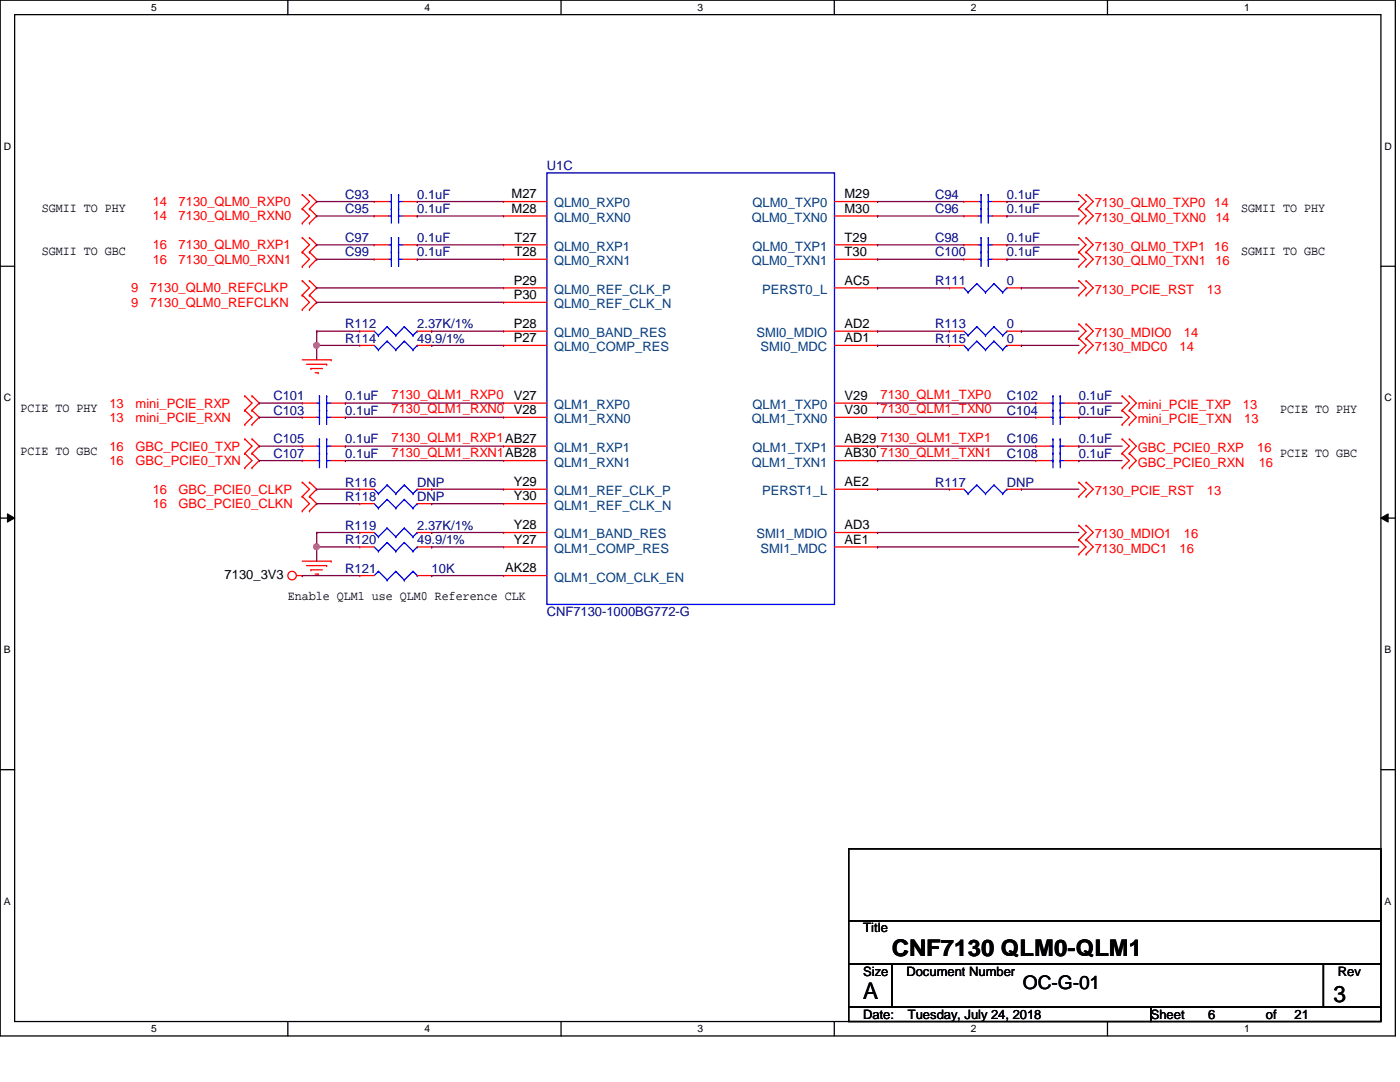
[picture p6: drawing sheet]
<svg xmlns="http://www.w3.org/2000/svg" width="279mm" height="216mm" viewBox="0 0 279 216" stroke-linecap="round" stroke-linejoin="round" font-family="sans-serif">
<path d="M0 0h278.5v206.7h-278.5zM2.9 2.9h272.7v200.9h-272.7z" fill="none" stroke="#000" stroke-width=".25"/>
<g fill="#fff">
<path d="M30.2 .3h1.1v2.3h-1.1z"/>
<path d="M30.2 204.1h1.1v2.3h-1.1z"/>
</g>
<path d="M57.4 0v2.9M57.4 203.8v2.9" fill="none" stroke="#000" stroke-width=".25"/>
<g fill="#fff">
<path d="M84.7 .3h1.1v2.3h-1.1z"/>
<path d="M84.7 204.1h1.1v2.3h-1.1z"/>
</g>
<path d="M112 0v2.9M112 203.8v2.9" fill="none" stroke="#000" stroke-width=".25"/>
<g fill="#fff">
<path d="M139.2 .3h1.1v2.3h-1.1z"/>
<path d="M139.2 204.1h1.1v2.3h-1.1z"/>
</g>
<path d="M166.5 0v2.9M166.5 203.8v2.9" fill="none" stroke="#000" stroke-width=".25"/>
<g fill="#fff">
<path d="M193.8 .3h1.1v2.3h-1.1z"/>
<path d="M193.8 204.1h1.1v2.3h-1.1z"/>
</g>
<path d="M221 0v2.9M221 203.8v2.9" fill="none" stroke="#000" stroke-width=".25"/>
<g fill="#fff">
<path d="M248.3 .3h1.1v2.3h-1.1z"/>
<path d="M248.3 204.1h1.1v2.3h-1.1z"/>
<path d="M.8 28h1.4v2.3h-1.4z"/>
<path d="M276.3 28h1.4v2.3h-1.4z"/>
<path d="M.8 78.2h1.4v2.3h-1.4z"/>
<path d="M276.3 78.2h1.4v2.3h-1.4z"/>
</g>
<path d="M0 53.1h2.9M275.6 53.1h2.9" fill="none" stroke="#000" stroke-width=".25"/>
<g fill="#fff">
<path d="M.8 128.5h1.3v2.2h-1.3z"/>
<path d="M276.3 128.5h1.3v2.2h-1.3z"/>
</g>
<path d="M0 103.4h2.9M275.6 103.4h2.9" fill="none" stroke="#000" stroke-width=".25"/>
<path d="M1.5 102.5l1.4 .9-1.4 .8zM275.6 103.4l1.4-.9v1.7z" fill="#000"/>
<path d="M1.5 102.5l1.4 .9-1.4 .8zM275.6 103.4l1.4-.9v1.7z" fill="none" stroke="#000" stroke-width=".2"/>
<g fill="#fff">
<path d="M.8 178.7h1.3v2.2h-1.3z"/>
<path d="M276.3 178.7h1.3v2.2h-1.3z"/>
</g>
<path d="M0 153.6h2.9M275.6 153.6h2.9M169.4 169.4h106.2v14.3h-106.2zM169.4 183.7h106.2v8.7h-106.2zM169.4 192.4h8.6v8.6h-8.6zM178 192.4h86.1v8.6h-86.1zM264.1 192.4h11.5v8.6h-11.5zM169.4 201h60.3v2.8h-60.3zM229.7 201h45.9v2.8h-45.9z" fill="none" stroke="#000" stroke-width=".25"/>
<g fill="none" stroke="#f00" stroke-width=".25">
<path d="M60.3 38.8h.1M60.3 38.8l1.5 1.4-1.5 1.5M61.8 38.8h.1M61.8 38.8l1.4 1.4-1.4 1.5M215.3 38.8h.1M215.3 38.8l1.4 1.4-1.4 1.5M216.7 38.8h.1M216.7 38.8l1.5 1.4-1.5 1.5M60.3 58.9h.1M60.3 56h.1M60.3 41.7h.1M60.3 44.5h.1"/>
<path d="M60.3 50.3h.1M60.3 47.4h.1M60.3 53.2h.1M60.3 56l1.5 1.4-1.5 1.5M60.3 58.9l1.5 1.4-1.5 1.5M60.3 41.7l1.5 1.4-1.5 1.4M60.3 47.4l1.5 1.5-1.5 1.4M60.3 50.3l1.5 1.4-1.5 1.5M61.8 56h.1M61.8 58.9h.1M61.8 41.7h.1M61.8 44.5h.1"/>
<path d="M61.8 47.4h.1M61.8 50.3h.1M61.8 53.2h.1M61.8 56l1.4 1.4-1.4 1.5M61.8 58.9l1.4 1.4-1.4 1.5M61.8 41.7l1.4 1.4-1.4 1.4M61.8 47.4l1.4 1.5-1.4 1.4M61.8 50.3l1.4 1.4-1.4 1.5M74.7 40.2h.1M74.7 51.7h.1M74.7 43.1h.1M74.7 48.9h.1"/>
<path d="M74.7 40.2h2.9M74.7 43.1h2.9M74.7 48.9h2.9M74.7 51.7h2.9M80.4 40.2h2.9M80.4 43.1h2.9M80.4 48.9h2.9M80.4 51.7h2.9M83.3 40.2h.1M83.3 51.7h.1M83.3 43.1h.1M83.3 48.9h.1"/>
<path d="M100.5 40.2h.1M100.5 43.1h.1M100.5 48.9h.1M100.5 51.7h.1M100.5 57.4h.1M100.5 57.4h8.6M100.5 40.2h8.6M100.5 43.1h8.6M100.5 48.9h8.6M100.5 51.7h8.6M166.5 57.4h8.6M166.5 40.2h8.6"/>
<path d="M166.5 43.1h8.6M166.5 48.9h8.6M166.5 51.7h8.6M175.1 40.2h.1M175.1 43.1h.1M175.1 48.9h.1M175.1 51.7h.1M175.1 57.4h.1M189.5 57.4h.1M189.5 57.4h2.9M192.4 40.2h.1M192.4 43.1h.1"/>
<path d="M192.4 48.9h.1M192.4 51.7h.1M192.4 40.2h2.8M192.4 43.1h2.8M192.4 48.9h2.8M192.4 51.7h2.8M198.1 40.2h2.9M198.1 43.1h2.9M198.1 48.9h2.9M198.1 51.7h2.9M201 40.2h.1M201 43.1h.1"/>
<path d="M201 48.9h.1M201 51.7h.1M201 57.4h2.8M203.8 57.4h.1M215.3 41.7h.1M215.3 44.5h.1M215.3 56h.1M215.3 58.9h.1M215.3 47.4h.1M215.3 50.3h.1M215.3 53.2h.1M215.3 41.7l1.4 1.4-1.4 1.4"/>
<path d="M215.3 56l1.4 1.4-1.4 1.5M215.3 47.4l1.4 1.5-1.4 1.4M215.3 50.3l1.4 1.4-1.4 1.5M216.7 41.7h.1M216.7 44.5h.1M216.7 56h.1M216.7 58.9h.1M216.7 47.4h.1M216.7 50.3h.1M216.7 53.2h.1M216.7 41.7l1.5 1.4-1.5 1.4M216.7 56l1.5 1.4-1.5 1.5"/>
<path d="M216.7 47.4l1.5 1.5-1.5 1.4M216.7 50.3l1.5 1.4-1.5 1.5M48.9 79h.1M48.9 79l1.4 1.4-1.4 1.5M50.3 79h.1M50.3 79l1.4 1.4-1.4 1.5M60.3 61.8h.1M60.3 71.8h5.8M61.2 72.7h4M61.8 61.8h.1M62.1 73.5h.1M62.1 73.5h2.2"/>
<path d="M62.9 74.4h.6M63.5 74.4h.1M65.2 72.7h.1M66.1 71.8h.1M71.8 66.1h.1M71.8 68.9h.1M71.8 66.1h2.9M71.8 68.9h2.9M83.3 66.1h2.8M83.3 68.9h2.8M86.1 66.1h.1M86.1 68.9h.1"/>
<path d="M100.5 60.3h.1M100.5 66.1h.1M100.5 68.9h.1M100.5 60.3h8.6M100.5 66.1h8.6M100.5 68.9h8.6M166.5 66.1h8.6M166.5 68.9h8.6M175.1 66.1h.1M175.1 68.9h.1M189.5 66.1h.1M189.5 68.9h.1"/>
<path d="M189.5 66.1h2.9M189.5 68.9h2.9M201 66.1h2.8M201 68.9h2.8M203.8 66.1h.1M203.8 68.9h.1M215.3 64.6h.1M215.3 67.5h.1M215.3 70.4h.1M215.3 64.6l1.4 1.5-1.4 1.4M215.3 67.5l1.4 1.4-1.4 1.5M216.7 64.6h.1"/>
<path d="M216.7 67.5h.1M216.7 70.4h.1M216.7 64.6l1.5 1.5-1.5 1.4M216.7 67.5l1.5 1.4-1.5 1.5M223.9 79h.1M223.9 79l1.5 1.4-1.5 1.5M225.4 79h.1M225.4 79l1.4 1.4-1.4 1.5M48.9 81.9h.1M48.9 84.7h.1M48.9 90.5h.1M48.9 87.6h.1"/>
<path d="M48.9 93.3h.1M48.9 81.9l1.4 1.4-1.4 1.4M48.9 87.6l1.4 1.4-1.4 1.5M48.9 90.5l1.4 1.4-1.4 1.4M50.3 81.9h.1M50.3 84.7h.1M50.3 87.6h.1M50.3 90.5h.1M50.3 93.3h.1M50.3 81.9l1.4 1.4-1.4 1.4M50.3 87.6l1.4 1.4-1.4 1.5M50.3 90.5l1.4 1.4-1.4 1.4"/>
<path d="M60.3 99.1h.1M60.3 96.2h.1M60.3 89h.1M60.3 91.9h.1M60.3 80.4h.1M60.3 83.3h.1M60.3 99.1l1.5 1.4-1.5 1.4M60.3 96.2l1.5 1.4-1.5 1.5M60.3 89h2.9M60.3 80.4h2.9M60.3 83.3h2.9M60.3 91.9h2.9"/>
<path d="M61.8 96.2h.1M61.8 99.1h.1M61.8 96.2l1.4 1.4-1.4 1.5M61.8 99.1l1.4 1.4-1.4 1.4M66.1 89h2.8M66.1 80.4h2.8M66.1 83.3h2.8M66.1 91.9h2.8M68.9 89h.1M68.9 91.9h.1M68.9 80.4h.1M68.9 83.3h.1"/>
<path d="M71.8 97.6h.1M71.8 97.6h2.9M83.3 97.6h2.8M86.1 97.6h.1M100.5 80.4h.1M100.5 83.3h.1M100.5 89h.1M100.5 91.9h.1M100.5 97.6h.1M100.5 97.6h8.6M100.5 89h8.6M100.5 80.4h8.6"/>
<path d="M100.5 83.3h8.6M100.5 91.9h8.6M166.5 97.6h8.6M166.5 89h8.6M166.5 80.4h8.6M166.5 83.3h8.6M166.5 91.9h8.6M175.1 80.4h.1M175.1 83.3h.1M175.1 89h.1M175.1 91.9h.1M175.1 97.6h.1"/>
<path d="M189.5 97.6h.1M189.5 97.6h2.9M201 97.6h2.8M203.8 97.6h.1M206.7 89h.1M206.7 91.9h.1M206.7 80.4h.1M206.7 83.3h.1M206.7 89h2.9M206.7 80.4h2.9M206.7 83.3h2.9M206.7 91.9h2.9"/>
<path d="M212.4 89h2.9M212.4 80.4h2.9M212.4 83.3h2.9M212.4 91.9h2.9M215.3 96.2h.1M215.3 99.1h.1M215.3 89h.1M215.3 91.9h.1M215.3 80.4h.1M215.3 83.3h.1M215.3 96.2l1.4 1.4-1.4 1.5M216.7 96.2h.1"/>
<path d="M216.7 99.1h.1M216.7 96.2l1.5 1.4-1.5 1.5M223.9 81.9h.1M223.9 84.7h.1M223.9 87.6h.1M223.9 90.5h.1M223.9 93.3h.1M223.9 81.9l1.5 1.4-1.5 1.4M223.9 87.6l1.5 1.4-1.5 1.5M223.9 90.5l1.5 1.4-1.5 1.4M225.4 81.9h.1M225.4 84.7h.1"/>
<path d="M225.4 87.6h.1M225.4 90.5h.1M225.4 93.3h.1M225.4 81.9l1.4 1.4-1.4 1.4M225.4 87.6l1.4 1.4-1.4 1.5M225.4 90.5l1.4 1.4-1.4 1.4M59.2 114.9h1.1M60.3 114.9h.1M60.3 101.9h.1M60.3 112h5.8M61.2 112.9h4M61.8 101.9h.1"/>
<path d="M62.1 113.7h.1M62.1 113.7h2.2M62.9 114.6h.6M63.5 114.6h.1M65.2 112.9h.1M66.1 112h.1M71.8 114.9h.1M71.8 109.1h.1M71.8 106.3h.1M71.8 100.5h.1M71.8 114.9h2.9M71.8 100.5h2.9"/>
<path d="M71.8 106.3h2.9M71.8 109.1h2.9M83.3 114.9h2.8M83.3 100.5h2.8M83.3 106.3h2.8M83.3 109.1h2.8M86.1 114.9h.1M86.1 109.1h.1M86.1 106.3h.1M86.1 100.5h.1M100.5 100.5h.1M100.5 106.3h.1"/>
<path d="M100.5 109.1h.1M100.5 114.9h.1M100.5 114.9h8.6M100.5 100.5h8.6M100.5 106.3h8.6M100.5 109.1h8.6M166.5 106.3h8.6M166.5 109.1h8.6M175.1 106.3h.1M175.1 109.1h.1M215.3 104.8h.1M215.3 107.7h.1"/>
<path d="M215.3 110.6h.1M215.3 104.8l1.4 1.5-1.4 1.4M215.3 107.7l1.4 1.4-1.4 1.5M216.7 104.8h.1M216.7 107.7h.1M216.7 110.6h.1M216.7 104.8l1.5 1.5-1.5 1.4M216.7 107.7l1.5 1.4-1.5 1.5"/>
<circle cx="58.3" cy="114.9" r=".85"/>
</g>
<g fill="none" stroke="#00f" stroke-width=".25">
<path d="M78.1 38.8h.1M78.1 38.8v5.7M79.5 38.8h.1M79.5 38.8v5.7M109.1 34.5h57.4v86.1h-57.4zM195.8 38.8h.1M195.8 38.8v5.7M197.2 38.8h.1M197.2 38.8v5.7M77.6 40.2h.5M77.6 51.7h.5M77.6 43.1h.5"/>
<path d="M77.6 48.9h.5M78.1 40.2h.1M78.1 51.7h.1M78.1 50.3h.1M78.1 43.1h.1M78.1 41.7h.1M78.1 48.9h.1M78.1 47.4h.1M78.1 47.4v5.8M79.5 40.2h.1M79.5 51.7h.1M79.5 50.3h.1"/>
<path d="M79.5 43.1h.1M79.5 41.7h.1M79.5 48.9h.1M79.5 47.4h.1M79.5 40.2h.9M79.5 47.4v5.8M79.5 51.7h.9M79.5 43.1h.9M79.5 48.9h.9M192.4 57.4l.8 .9M193.2 58.3h.1M194.9 56.6h.1"/>
<path d="M194.9 56.6l-1.7 1.7M194.9 56.6l1.8 1.7M195.2 40.2h.6M195.2 51.7h.6M195.2 43.1h.6M195.2 48.9h.6M195.8 40.2h.1M195.8 43.1h.1M195.8 41.7h.1M195.8 48.9h.1M195.8 47.4h.1M195.8 51.7h.1"/>
<path d="M195.8 50.3h.1M195.8 47.4v5.8M196.7 58.3h.1M197.2 40.2h.1M197.2 43.1h.1M197.2 41.7h.1M197.2 48.9h.1M197.2 47.4h.1M197.2 51.7h.1M197.2 50.3h.1M197.2 40.2h.9M197.2 51.7h.9"/>
<path d="M197.2 43.1h.9M197.2 48.9h.9M197.2 47.4v5.8M198.4 56.6h.1M198.4 56.6l-1.7 1.7M198.4 56.6l1.7 1.7M200.1 58.3h.1M201 57.4h.1M201 57.4l-.9 .9M63.8 79h.1M63.8 79v5.7M65.2 79h.1"/>
<path d="M65.2 79v5.7M74.7 66.1l.8 .8M74.7 68.9l.8 .9M75.5 66.9h.1M75.5 69.8h.1M77.3 65.2h.1M77.3 68.1h.1M77.3 65.2l-1.8 1.7M77.3 65.2l1.7 1.7M77.3 68.1l-1.8 1.7M77.3 68.1l1.7 1.7M79 66.9h.1"/>
<path d="M79 69.8h.1M80.7 65.2h.1M80.7 68.1h.1M80.7 65.2l-1.7 1.7M80.7 65.2l1.7 1.7M80.7 68.1l-1.7 1.7M80.7 68.1l1.7 1.7M82.4 66.9h.1M82.4 69.8h.1M83.3 66.1h.1M83.3 68.9h.1M83.3 66.1l-.9 .8"/>
<path d="M83.3 68.9l-.9 .9M192.4 66.1l.8 .8M192.4 68.9l.8 .9M193.2 66.9h.1M193.2 69.8h.1M194.9 65.2h.1M194.9 68.1h.1M194.9 65.2l-1.7 1.7M194.9 65.2l1.8 1.7M194.9 68.1l-1.7 1.7M194.9 68.1l1.8 1.7M196.7 66.9h.1"/>
<path d="M196.7 69.8h.1M198.4 65.2h.1M198.4 68.1h.1M198.4 65.2l-1.7 1.7M198.4 65.2l1.7 1.7M198.4 68.1l-1.7 1.7M198.4 68.1l1.7 1.7M200.1 66.9h.1M200.1 69.8h.1M201 66.1h.1M201 68.9h.1M201 66.1l-.9 .8"/>
<path d="M201 68.9l-.9 .9M210.1 79h.1M210.1 79v5.7M211.6 79h.1M211.6 79v5.7M63.2 89h.6M63.2 91.9h.6M63.2 80.4h.6M63.2 83.3h.6M63.8 89h.1M63.8 87.6h.1M63.8 91.9h.1"/>
<path d="M63.8 90.5h.1M63.8 80.4h.1M63.8 83.3h.1M63.8 81.9h.1M63.8 87.6v5.7M65.2 89h.1M65.2 87.6h.1M65.2 91.9h.1M65.2 90.5h.1M65.2 80.4h.1M65.2 83.3h.1M65.2 81.9h.1"/>
<path d="M65.2 89h.9M65.2 87.6v5.7M65.2 91.9h.9M65.2 80.4h.9M65.2 83.3h.9M74.7 97.6l.8 .9M75.5 98.5h.1M77.3 99.7h.1M77.3 96.8h.1M77.3 99.7l-1.8 1.7M77.3 99.7l1.7 1.7M77.3 96.8l-1.8 1.7"/>
<path d="M77.3 96.8l1.7 1.7M79 98.5h.1M80.7 99.7h.1M80.7 96.8h.1M80.7 99.7l-1.7 1.7M80.7 99.7l1.7 1.7M80.7 96.8l-1.7 1.7M80.7 96.8l1.7 1.7M82.4 98.5h.1M83.3 97.6h.1M83.3 97.6l-.9 .9M192.4 97.6l.8 .9"/>
<path d="M193.2 98.5h.1M194.9 96.8h.1M194.9 96.8l-1.7 1.7M194.9 96.8l1.8 1.7M196.7 98.5h.1M198.4 96.8h.1M198.4 96.8l-1.7 1.7M198.4 96.8l1.7 1.7M200.1 98.5h.1M201 97.6h.1M201 97.6l-.9 .9M209.6 89h.5"/>
<path d="M209.6 91.9h.5M209.6 80.4h.5M209.6 83.3h.5M210.1 89h.1M210.1 87.6h.1M210.1 91.9h.1M210.1 90.5h.1M210.1 80.4h.1M210.1 83.3h.1M210.1 81.9h.1M210.1 87.6v5.7M211.6 89h.1"/>
<path d="M211.6 87.6h.1M211.6 91.9h.1M211.6 90.5h.1M211.6 80.4h.1M211.6 83.3h.1M211.6 81.9h.1M211.6 89h.8M211.6 91.9h.8M211.6 80.4h.8M211.6 87.6v5.7M211.6 83.3h.8M74.7 106.3l.8 .8"/>
<path d="M74.7 109.1l.8 .9M74.7 100.5l.8 .9M75.5 114h.1M75.5 110h.1M75.5 107.1h.1M75.5 101.4h.1M75.5 114l-.8 .9M75.5 114l1.8 1.7M77.3 115.7h.1M77.3 108.2h.1M77.3 105.4h.1M77.3 108.2l-1.8 1.8"/>
<path d="M77.3 108.2l1.7 1.8M77.3 105.4l-1.8 1.7M77.3 105.4l1.7 1.7M79 114h.1M79 110h.1M79 107.1h.1M79 101.4h.1M79 114l-1.7 1.7M79 114l1.7 1.7M80.7 115.7h.1M80.7 108.2h.1M80.7 105.4h.1"/>
<path d="M80.7 108.2l-1.7 1.8M80.7 108.2l1.7 1.8M80.7 105.4l-1.7 1.7M80.7 105.4l1.7 1.7M82.4 114h.1M82.4 110h.1M82.4 107.1h.1M82.4 101.4h.1M82.4 114l-1.7 1.7M82.4 114l.9 .9M83.3 114.9h.1M83.3 109.1h.1"/>
<path d="M83.3 106.3h.1M83.3 100.5h.1M83.3 106.3l-.9 .8M83.3 109.1l-.9 .9M83.3 100.5l-.9 .9"/>
</g>
<g fill="none" stroke="#800040" stroke-width=".25">
<path d="M63.2 57.4h.1M63.2 40.2h.1M63.2 43.1h.1M63.2 57.4h37.3M63.2 40.2h11.5M63.2 43.1h11.5M83.3 40.2h.1M83.3 43.1h.1M83.3 40.2h17.2M83.3 43.1h17.2M175.1 40.2h.1M175.1 43.1h.1"/>
<path d="M175.1 57.4h.1M175.1 57.4h14.4M175.1 40.2h17.3M175.1 43.1h17.3M201 40.2h.1M201 43.1h.1M201 40.2h14.3M201 43.1h14.3M63.2 60.3h.1M63.2 66.1h.1M63.2 68.9h.1M63.2 60.3h37.3"/>
<path d="M63.2 66.1h8.6M63.2 68.9h8.6M63.2 66.1v5.7M86.1 66.1h.1M86.1 68.9h.1M86.1 66.1h14.4M86.1 68.9h14.4M175.1 66.1h.1M175.1 68.9h.1M175.1 66.1h14.4M175.1 68.9h14.4M203.8 66.1h.1"/>
<path d="M203.8 68.9h.1M203.8 66.1h11.5M203.8 68.9h11.5M60.3 114.9h.1M60.3 114.9h11.5M86.1 114.9h.1M86.1 114.9h14.4"/>
</g>
<circle cx="63.2" cy="68.9" r=".56" fill="#f0f"/>
<circle cx="63.2" cy="68.9" r=".56" fill="none" stroke="#f0f" stroke-width=".25"/>
<g fill="none" stroke="#800040" stroke-width=".25">
<path d="M175.1 80.4h.1M175.1 83.3h.1M175.1 80.4h31.6M175.1 83.3h31.6M215.3 80.4h.1M215.3 83.3h.1M215.3 80.4h8.6M215.3 83.3h8.6M63.2 106.3h.1M63.2 109.1h.1M63.2 106.3h8.6M63.2 109.1h8.6"/>
<path d="M63.2 109.1v2.9"/>
</g>
<circle cx="63.2" cy="109.1" r=".56" fill="#f0f"/>
<circle cx="63.2" cy="109.1" r=".56" fill="none" stroke="#f0f" stroke-width=".25"/>
<g fill="none" stroke="#800040" stroke-width=".25">
<path d="M63.2 48.9h.1M63.2 51.7h.1M63.2 48.9h11.5M63.2 51.7h11.5M83.3 48.9h.1M83.3 51.7h.1M83.3 48.9h17.2M83.3 51.7h17.2M175.1 48.9h.1M175.1 51.7h.1M175.1 48.9h17.3M175.1 51.7h17.3"/>
<path d="M201 48.9h.1M201 51.7h.1M201 48.9h14.3M201 51.7h14.3M203.8 57.4h.1M203.8 57.4h11.5M51.7 80.4h.1M51.7 83.3h.1M51.7 89h.1M51.7 91.9h.1M51.7 80.4h8.6M51.7 83.3h8.6"/>
<path d="M51.7 89h8.6M51.7 91.9h8.6M63.2 97.6h.1M63.2 97.6h8.6M68.9 80.4h.1M68.9 83.3h.1M68.9 89h.1M68.9 91.9h.1M68.9 80.4h31.6M68.9 83.3h31.6M68.9 89h31.6M68.9 91.9h31.6"/>
<path d="M86.1 97.6h.1M86.1 97.6h14.4M175.1 97.6h.1M175.1 89h.1M175.1 91.9h.1M175.1 97.6h14.4M175.1 89h31.6M175.1 91.9h31.6M203.8 97.6h.1M203.8 97.6h11.5M215.3 89h.1M215.3 91.9h.1"/>
<path d="M215.3 89h8.6M215.3 91.9h8.6M63.2 106.3h.1M63.2 100.5h.1M63.2 106.3v2.8M63.2 100.5h8.6M86.1 106.3h.1M86.1 109.1h.1M86.1 100.5h.1M86.1 106.3h14.4M86.1 109.1h14.4M86.1 100.5h14.4"/>
<path d="M175.1 106.3h.1M175.1 109.1h.1M175.1 106.3h40.2M175.1 109.1h40.2"/>
</g>
<circle cx="63.2" cy="68.9" r=".56" fill="#f0f"/>
<circle cx="63.2" cy="68.9" r=".56" fill="none" stroke="#f0f" stroke-width=".25"/>
<circle cx="63.2" cy="109.1" r=".56" fill="#f0f"/>
<circle cx="63.2" cy="109.1" r=".56" fill="none" stroke="#f0f" stroke-width=".25"/>
<g font-size="4.6">
<text x="178" y="190.8">CNF7130 QLM0-QLM1</text>
<text x="172.3" y="199.3">A</text>
<text x="266.1" y="199.9">3</text>
</g>
<text font-size="3.7" x="204.1" y="197.4">OC-G-01</text>
<g font-size="2.6" fill="#000080">
<text x="109.1" y="34">U1C</text>
<text x="68.9" y="39.7">C93</text>
<text x="83.3" y="39.7">0.1uF</text>
<text x="186.6" y="39.7">C94</text>
<text x="201" y="39.7">0.1uF</text>
<text x="68.9" y="42.5">C95</text>
<text x="83.3" y="42.5">0.1uF</text>
<text x="186.6" y="42.5">C96</text>
<text x="201" y="42.5">0.1uF</text>
<text x="68.9" y="51.2">C99</text>
<text x="68.9" y="48.3">C97</text>
<text x="83.3" y="51.2">0.1uF</text>
<text x="83.3" y="48.3">0.1uF</text>
<text x="186.6" y="48.3">C98</text>
<text x="186.6" y="51.2">C100</text>
<text x="201" y="48.3">0.1uF</text>
<text x="201" y="51.2">0.1uF</text>
<text x="186.6" y="56.9">R111</text>
<text x="201" y="56.9">0</text>
<text x="68.9" y="65.5">R112</text>
<text x="83.3" y="65.5">2.37K/1%</text>
<text x="186.6" y="65.5">R113</text>
<text x="201" y="65.5">0</text>
<text x="68.9" y="68.4">R114</text>
<text x="83.3" y="68.4">49.9/1%</text>
<text x="186.6" y="68.4">R115</text>
<text x="201" y="68.4">0</text>
<text x="54.6" y="79.9">C101</text>
<text x="54.6" y="82.8">C103</text>
<text x="68.9" y="79.9">0.1uF</text>
<text x="68.9" y="82.8">0.1uF</text>
<text x="201" y="79.9">C102</text>
<text x="201" y="82.8">C104</text>
<text x="215.3" y="79.9">0.1uF</text>
<text x="215.3" y="82.8">0.1uF</text>
<text x="54.6" y="88.5">C105</text>
<text x="68.9" y="88.5">0.1uF</text>
<text x="201" y="88.5">C106</text>
<text x="215.3" y="88.5">0.1uF</text>
<text x="54.6" y="91.4">C107</text>
<text x="68.9" y="91.4">0.1uF</text>
<text x="201" y="91.4">C108</text>
<text x="215.3" y="91.4">0.1uF</text>
<text x="68.9" y="99.9">R118</text>
<text x="68.9" y="97.1">R116</text>
<text x="83.3" y="99.9">DNP</text>
<text x="83.3" y="97.1">DNP</text>
<text x="186.6" y="97.1">R117</text>
<text x="201" y="97.1">DNP</text>
<text x="68.9" y="105.7">R119</text>
<text x="83.3" y="105.7">2.37K/1%</text>
<text x="68.9" y="108.6">R120</text>
<text x="83.3" y="108.6">49.9/1%</text>
<text x="68.9" y="114.3">R121</text>
<text x="86.1" y="114.3">10K</text>
<text x="109.1" y="122.9">CNF7130-1000BG772-G</text>
</g>
<g font-size="2.6" fill="#f00">
<text x="30.5" y="41.1">14</text>
<text x="35.6" y="41.1">7130_QLM0_RXP0</text>
<text x="218.5" y="41.4">7130_QLM0_TXP0 14</text>
<text x="30.5" y="44">14</text>
<text x="35.6" y="44">7130_QLM0_RXN0</text>
<text x="218.5" y="44.3">7130_QLM0_TXN0</text>
<text x="242.6" y="44.3">14</text>
<text x="30.5" y="49.7">16</text>
<text x="30.5" y="52.6">16</text>
<text x="35.6" y="49.7">7130_QLM0_RXP1</text>
<text x="35.6" y="52.6">7130_QLM0_RXN1</text>
<text x="218.5" y="50">7130_QLM0_TXP1 16</text>
<text x="218.5" y="52.9">7130_QLM0_TXN1</text>
<text x="242.6" y="52.9">16</text>
<text x="26.2" y="58.3">9</text>
<text x="29.9" y="58.3">7130_QLM0_REFCLKP</text>
<text x="218.5" y="58.6">7130_PCIE_RST</text>
<text x="240.9" y="58.6">13</text>
<text x="26.2" y="61.2">9</text>
<text x="29.9" y="61.2">7130_QLM0_REFCLKN</text>
<text x="218.5" y="67.2">7130_MDIO0</text>
<text x="218.5" y="70.1">7130_MDC0</text>
<text x="235.4" y="70.1">14</text>
<text x="236.3" y="67.2">14</text>
<text x="21.8" y="81.3">13</text>
<text x="27.1" y="81.3">mini_PCIE_RXP</text>
<text x="78.1" y="79.6">7130_QLM1_RXP0</text>
<text x="78.1" y="82.5">7130_QLM1_RXN0</text>
<text x="175.7" y="79.6">7130_QLM1_TXP0</text>
<text x="175.7" y="82.5">7130_QLM1_TXN0</text>
<text x="227.1" y="81.6">mini_PCIE_TXP</text>
<text x="248" y="81.6">13</text>
<text x="21.8" y="84.2">13</text>
<text x="21.8" y="89.9">16</text>
<text x="27.1" y="84.2">mini_PCIE_RXN</text>
<text x="27.1" y="89.9">GBC_PCIE0_TXP</text>
<text x="78.1" y="88.2">7130_QLM1_RXP1AB27</text>
<text x="175.7" y="88.2">7130_QLM1_TXP1</text>
<text x="227.1" y="84.5">mini_PCIE_TXN</text>
<text x="248.3" y="84.5">13</text>
<text x="21.8" y="92.8">16</text>
<text x="27.1" y="92.8">GBC_PCIE0_TXN</text>
<text x="78.1" y="91.1">7130_QLM1_RXN1AB28</text>
<text x="175.7" y="91.1">7130_QLM1_TXN1</text>
<text x="227.1" y="90.2">GBC_PCIE0_RXP</text>
<text x="227.1" y="93.1">GBC_PCIE0_RXN</text>
<text x="250.9" y="90.2">16</text>
<text x="251.2" y="93.1">16</text>
<text x="30.5" y="98.6">16</text>
<text x="30.5" y="101.4">16</text>
<text x="35.6" y="98.6">GBC_PCIE0_CLKP</text>
<text x="35.6" y="101.4">GBC_PCIE0_CLKN</text>
<text x="218.5" y="98.8">7130_PCIE_RST</text>
<text x="240.9" y="98.8">13</text>
<text x="218.5" y="107.4">7130_MDIO1</text>
<text x="236.3" y="107.4">16</text>
<text x="218.5" y="110.3">7130_MDC1</text>
<text x="235.4" y="110.3">16</text>
</g>
<g font-size="2.6">
<text x="102.1" y="39.6">M27</text>
<text x="168.5" y="39.6">M29</text>
<text x="8.4" y="42.3">SGMII TO PHY</text>
<text x="102.1" y="42.5">M28</text>
<text x="168.5" y="42.5">M30</text>
<text x="247.7" y="42.3">SGMII TO PHY</text>
<text x="8.4" y="50.9">SGMII TO GBC</text>
<text x="102.7" y="48.2">T27</text>
<text x="102.7" y="51.1">T28</text>
<text x="168.5" y="48.2">T29</text>
<text x="168.5" y="51.1">T30</text>
<text x="247.7" y="50.9">SGMII TO GBC</text>
<text x="102.5" y="56.8">P29</text>
<text x="102.5" y="59.7">P30</text>
<text x="168.5" y="56.8">AC5</text>
<text x="102.5" y="65.4">P28</text>
<text x="168.5" y="65.4">AD2</text>
<text x="102.5" y="68.3">P27</text>
<text x="168.5" y="68.3">AD1</text>
<text x="4.1" y="82.2">PCIE TO PHY</text>
<text x="102.5" y="79.8">V27</text>
<text x="102.5" y="82.6">V28</text>
<text x="168.5" y="79.8">V29</text>
<text x="168.5" y="82.6">V30</text>
<text x="255.5" y="82.5">PCIE TO PHY</text>
<text x="168.5" y="88.4">AB29</text>
<text x="4.1" y="90.8">PCIE TO GBC</text>
<text x="168.5" y="91.3">AB30</text>
<text x="255.5" y="91.1">PCIE TO GBC</text>
<text x="102.6" y="97">Y29</text>
<text x="102.6" y="99.9">Y30</text>
<text x="168.5" y="97">AE2</text>
<text x="102.6" y="105.6">Y28</text>
<text x="168.5" y="105.6">AD3</text>
<text x="102.6" y="108.5">Y27</text>
<text x="168.5" y="108.5">AE1</text>
<text x="44.8" y="115.5">7130_3V3</text>
<text x="57.4" y="119.8">Enable QLM1 use QLM0 Reference CLK</text>
<text x="100.8" y="114.2">AK28</text>
<text x="172.3" y="186.1">Title</text>
<text x="172.3" y="194.7">Size</text>
<text x="180.9" y="194.7">Document Number</text>
<text x="267" y="194.7">Rev</text>
<text x="172.3" y="203.3">Date:</text>
<text x="181.1" y="203.3">Tuesday, July 24, 2018</text>
<text x="229.7" y="203.3">Sheet</text>
<text x="241.1" y="203.3">6</text>
<text x="252.6" y="203.3">of</text>
<text x="258.4" y="203.3">21</text>
</g>
<g font-size="2.6" fill="#004080">
<text x="110.6" y="41.4">QLM0_RXP0</text>
<text x="150.2" y="41.4">QLM0_TXP0</text>
<text x="110.6" y="44.3">QLM0_RXN0</text>
<text x="150.1" y="44.3">QLM0_TXN0</text>
<text x="110.6" y="50">QLM0_RXP1</text>
<text x="110.6" y="52.9">QLM0_RXN1</text>
<text x="150.1" y="52.9">QLM0_TXN1</text>
<text x="150.2" y="50">QLM0_TXP1</text>
<text x="110.6" y="58.6">QLM0_REF_CLK_P</text>
<text x="152.1" y="58.6">PERST0_L</text>
<text x="110.6" y="61.5">QLM0_REF_CLK_N</text>
<text x="110.6" y="67.3">QLM0_BAND_RES</text>
<text x="110.6" y="70.1">QLM0_COMP_RES</text>
<text x="151" y="67.3">SMI0_MDIO</text>
<text x="151.8" y="70.1">SMI0_MDC</text>
<text x="110.6" y="81.6">QLM1_RXP0</text>
<text x="150.2" y="81.6">QLM1_TXP0</text>
<text x="110.6" y="84.5">QLM1_RXN0</text>
<text x="150.1" y="84.5">QLM1_TXN0</text>
<text x="110.6" y="90.2">QLM1_RXP1</text>
<text x="110.6" y="93.1">QLM1_RXN1</text>
<text x="150.1" y="93.1">QLM1_TXN1</text>
<text x="150.2" y="90.2">QLM1_TXP1</text>
<text x="110.6" y="98.8">QLM1_REF_CLK_P</text>
<text x="110.6" y="101.7">QLM1_REF_CLK_N</text>
<text x="152.1" y="98.8">PERST1_L</text>
<text x="110.6" y="107.4">QLM1_BAND_RES</text>
<text x="151" y="107.4">SMI1_MDIO</text>
<text x="110.6" y="110.3">QLM1_COMP_RES</text>
<text x="151.8" y="110.3">SMI1_MDC</text>
<text x="110.6" y="116">QLM1_COM_CLK_EN</text>
</g>
<g font-size="2">
<text x="30.2" y="2.2">5</text>
<text x="84.7" y="2.2">4</text>
<text x="139.2" y="2.2">3</text>
<text x="193.8" y="2.2">2</text>
<text x="248.3" y="2.2">1</text>
<text x=".8" y="29.8">D</text>
<text x="276.3" y="29.8">D</text>
<text x=".8" y="80.1">C</text>
<text x="276.3" y="80.1">C</text>
<text x=".8" y="130.3">B</text>
<text x="276.3" y="130.3">B</text>
<text x=".8" y="180.5">A</text>
<text x="276.3" y="180.5">A</text>
<text x="30.2" y="206">5</text>
<text x="84.7" y="206">4</text>
<text x="139.2" y="206">3</text>
<text x="193.8" y="206">2</text>
<text x="248.3" y="206">1</text>
</g>
</svg>
